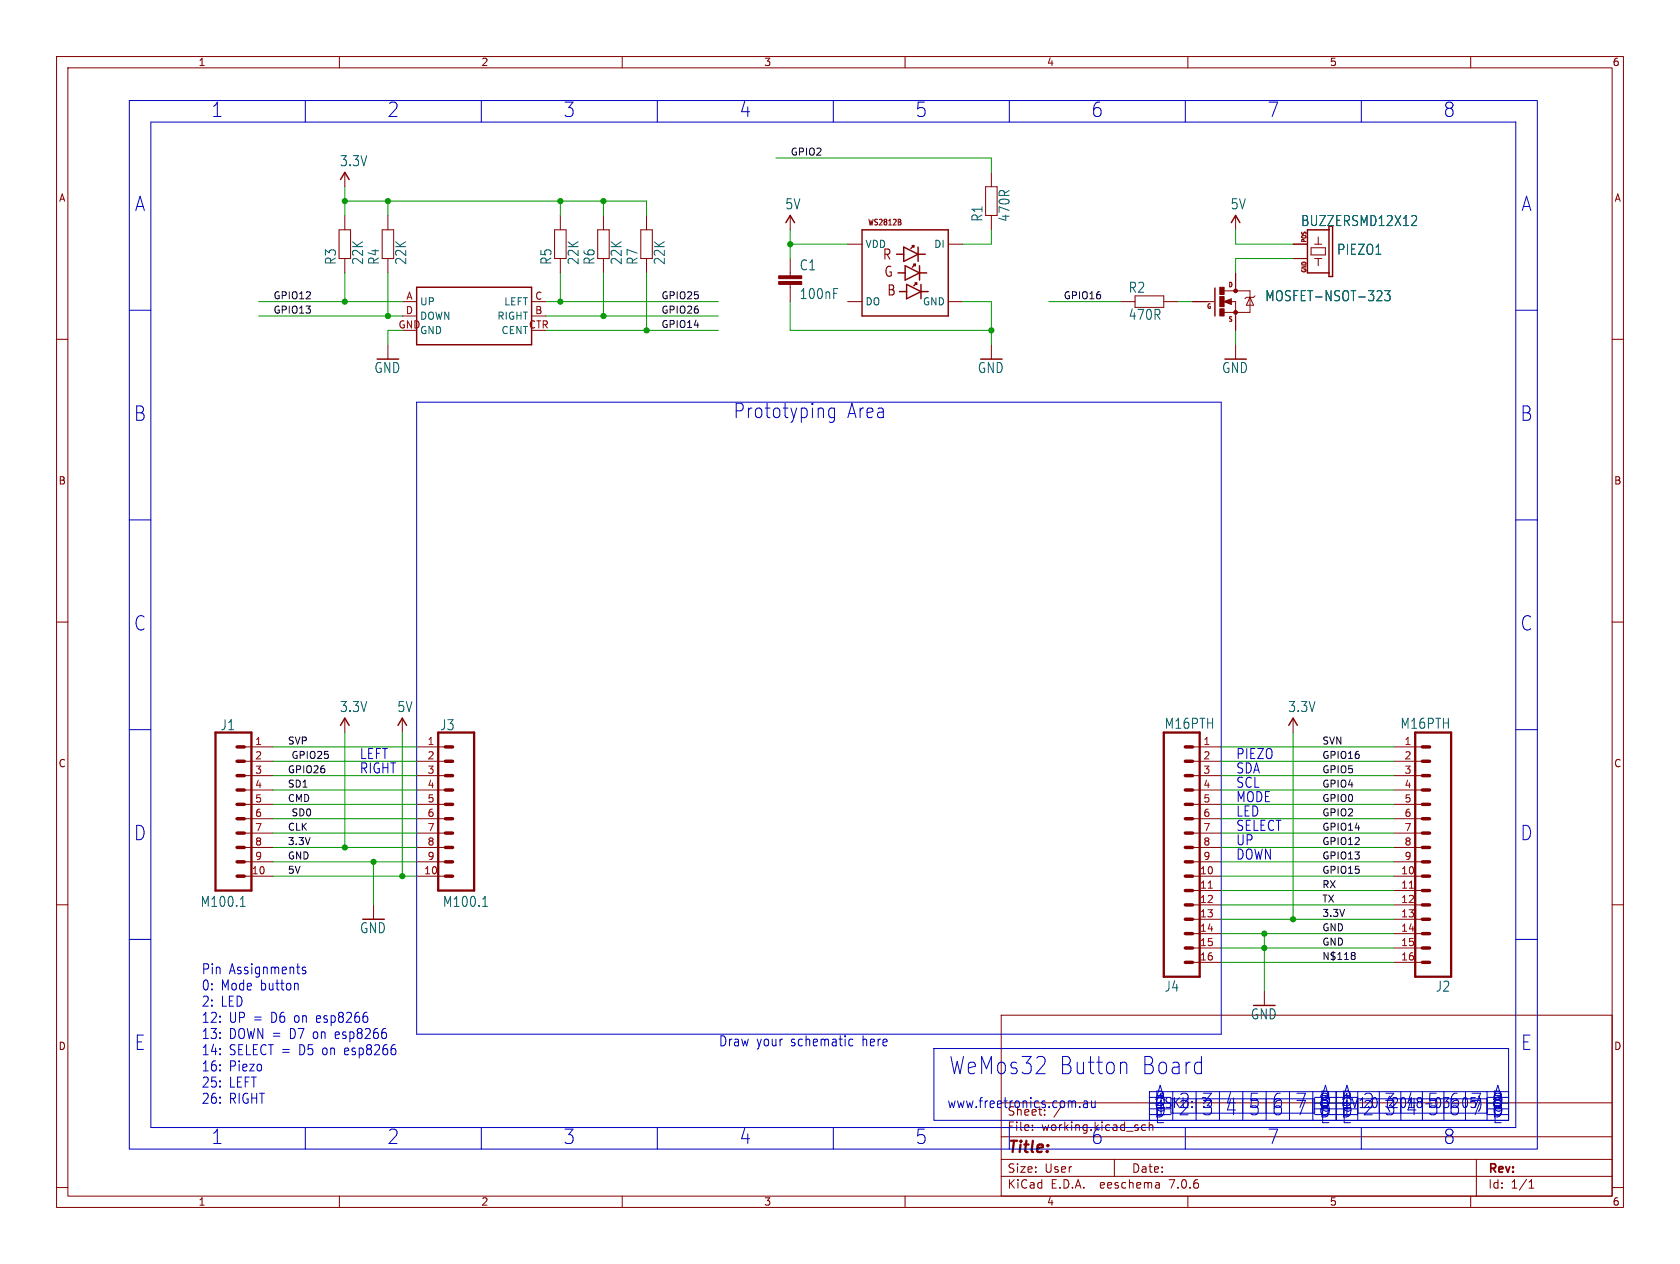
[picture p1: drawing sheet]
<svg xmlns="http://www.w3.org/2000/svg" width="297mm" height="224mm" viewBox="0 0 297 224" stroke-linecap="round" stroke-linejoin="round" font-family="sans-serif">
<g fill="none" stroke="#840000" stroke-width=".18">
<path d="M10 10h277v203.5h-277zM12 12h273v199.5h-273zM60 10v2M110 10v2M160 10v2M210 10v2M260 10v2M61 30.5v2.5M61 38.1v2.5M68.6 38.1v2.5M99.1 38.1v2.5M106.7 38.1v2.5"/>
<path d="M114.3 38.1v2.5M139.7 38.1v2.5M159.2 39.3v.4M159.2 38.9v.3M174.2 33h2.1v5.1h-2.1zM175.3 30.5v2.5M175.3 38.1v2.5M218.4 38.1v2.5M10 60h2M59.9 40.6h2.1v5.1h-2.1zM61 45.7v2.6M67.6 40.6h2v5.1h-2z"/>
<path d="M68.6 45.7v2.6M71.1 53.3h2.6M71.1 55.9h2.6M94 53.3h2.5M94 55.9h2.5M98 40.6h2.1v5.1h-2.1zM99.1 45.7v2.6M105.7 40.6h2v5.1h-2zM106.7 45.7v2.6M113.3 40.6h2v5.1h-2zM114.3 45.7v2.6M139.7 45.7v3.1"/>
<path d="M139.7 50.3v3M149.9 43.2h2.5M149.9 53.3h2.5M167.6 43.2h2.6M167.6 53.3h2.6M198.1 53.3h2.6M200.7 52.3h5v2.1h-5zM205.7 53.3h2.6M210.8 53.3h3.8M216.4 53.3l1.3-.5v1zM216.4 51.4h4.6v3.8h-4.6M217.6 53.3h.8v5.1"/>
<path d="M218.4 48.3v3.1M221 52.6l.6 1.4h-1.3zM221.9 52.3l-.3 .3h-1.3l-.2 .2M228.6 45.7h2.5M228.6 43.2h2.5M231.8 43.8h2.5v1.3h-2.5zM232.4 45.7h1.3M232.4 43.2h1.3M233 41.9v1.3M233 45.7v1.3M285 60h2M68.6 61v2.5"/>
<path d="M175.3 61v2.5M218.4 61v2.5M10 110h2M285 110h2M43.2 132.1h5.1M43.2 134.6h5.1M43.2 137.2h5.1M43.2 139.7h5.1M61 127v2.5M71.1 127v2.5M73.7 132.1h5M73.7 134.6h5"/>
<path d="M73.7 137.2h5M73.7 139.7h5M210.8 132.1h5.1M210.8 134.6h5.1M210.8 137.2h5.1M210.8 139.7h5.1M228.6 127v2.5M246.4 132.1h5.1M246.4 134.6h5.1M246.4 137.2h5.1M246.4 139.7h5.1M10 160h2"/>
<path d="M43.2 154.9h5.1M43.2 142.2h5.1M43.2 144.8h5.1M43.2 147.3h5.1M43.2 149.9h5.1M43.2 152.4h5.1M73.7 154.9h5M73.7 142.2h5M73.7 144.8h5M73.7 147.3h5M73.7 149.9h5M73.7 152.4h5"/>
<path d="M210.8 154.9h5.1M210.8 142.2h5.1M210.8 144.8h5.1M210.8 147.3h5.1M210.8 149.9h5.1M210.8 152.4h5.1M210.8 157.5h5.1M246.4 154.9h5.1M246.4 142.2h5.1M246.4 144.8h5.1M246.4 147.3h5.1M246.4 149.9h5.1"/>
<path d="M246.4 152.4h5.1M246.4 157.5h5.1M285 160h2M66 160v2.6M177 179.5h108v32h-108zM210.8 160h5.1M210.8 162.6h5.1M210.8 165.1h5.1M210.8 167.6h5.1M210.8 170.2h5.1M223.5 175.3v2.5M246.4 160h5.1"/>
<path d="M246.4 162.6h5.1M246.4 165.1h5.1M246.4 167.6h5.1M246.4 170.2h5.1M177 195h108M182.5 199.8v.1M182.5 199v.1M184.7 197.1v.1M187.6 195.6l-1.3 2M202.5 199l-.4-.1-.3 .3v.4l.2 .2h.5M10 210h2M60 211.5v2"/>
<path d="M110 211.5v2M160 211.5v2M177 208h108M177 205h108M177 201h108M197 205v3M204.9 209.2l.1 .9M205 210l-.2 .1M205 209.5h-.2M210 211.5v2M260 211.5v2M261 205v6.5"/>
<path d="M270.3 210.1h.9M270.3 209l.4-.4v1.5M285 210h2"/>
</g>
<path d="M38.1 129.5h6.3v28h-6.3zM77.5 129.5h6.3v28h-6.3zM205.7 129.5h6.4v43.2h-6.4zM250.2 129.5h6.3v43.2h-6.3z" fill="none" stroke="#840000" stroke-width=".41"/>
<g fill="none" stroke="#840000" stroke-width=".61">
<path d="M41.9 132.1h1.3M41.9 134.6h1.3M41.9 137.2h1.3M41.9 139.7h1.3M78.7 132.1h1.3M78.7 134.6h1.3M78.7 137.2h1.3M78.7 139.7h1.3M209.5 132.1h1.3M209.5 134.6h1.3M209.5 137.2h1.3M209.5 139.7h1.3"/>
<path d="M251.5 132.1h1.2M251.5 134.6h1.2M251.5 137.2h1.2M251.5 139.7h1.2M41.9 142.2h1.3M41.9 144.8h1.3M41.9 147.3h1.3M41.9 149.9h1.3M41.9 152.4h1.3M41.9 154.9h1.3M78.7 142.2h1.3M78.7 144.8h1.3"/>
<path d="M78.7 147.3h1.3M78.7 149.9h1.3M78.7 152.4h1.3M78.7 154.9h1.3M209.5 142.2h1.3M209.5 144.8h1.3M209.5 147.3h1.3M209.5 149.9h1.3M209.5 152.4h1.3M209.5 154.9h1.3M209.5 157.5h1.3M251.5 142.2h1.2"/>
<path d="M251.5 144.8h1.2M251.5 147.3h1.2M251.5 149.9h1.2M251.5 152.4h1.2M251.5 154.9h1.2M251.5 157.5h1.2M209.5 160h1.3M209.5 162.6h1.3M209.5 165.1h1.3M209.5 167.6h1.3M209.5 170.2h1.3M251.5 160h1.2"/>
<path d="M251.5 162.6h1.2M251.5 165.1h1.2M251.5 167.6h1.2M251.5 170.2h1.2"/>
</g>
<path d="M249.8 38.1l.5 .1 .1 .4v.3l-.9 1h.9M147.4 51h.7M243.7 51.4l.5 .1 .1 .4-.1 .3-.8 1h.9M244.8 51.4h.9l-.5 .7a.41 .41 0 0 1 .5 .3l-.1 .7-.6 .1-.2-.2M42.8 158.8l.1-.3v1.8M85.6 158.8l.2-.3v1.8M42.5 160.3h.9M85.3 160.3h.9" fill="none" stroke="#006464" stroke-width=".18"/>
<g fill="#840000" stroke="#840000" stroke-width=".18">
<path d="M137.7 49.8h4v.5h-4z"/>
<path d="M137.7 48.8h4v.5h-4z"/>
<path d="M215.6 54.6h.8v1.3h-.8z"/>
<path d="M215.6 52.5h.8v1.7h-.8z"/>
<path d="M215.6 50.8h.8v1.3h-.8z"/>
<circle cx="218.4" cy="55.2" r=".33"/>
<circle cx="218.4" cy="51.4" r=".33"/>
</g>
<g fill="none" stroke="#840000" stroke-width=".25">
<path d="M60.2 31.7l.8-1.2 .7 1.2M138.9 39.4l.8-1.3 .8 1.3M217.7 39.4l.7-1.3 .8 1.3M73.7 50.8h20.3v10.2h-20.3zM152.4 40.6h15.2v15.3h-15.2zM158.5 45h1.3M158.7 48.3h1.3M159 51.6h1.3M159.8 43.7l2.5 1.3-2.5 1.2zM160 47l2.6 1.3-2.6 1.2zM160.3 50.3l2.5 1.3-2.5 1.2zM161.3 43.4h.2v.3z"/>
<path d="M161.5 43.4l-.5 .5M161.5 46.7h.3v.3zM161.8 46.7l-.5 .5M161.8 50h.3v.3zM162.1 50l-.6 .5M162.3 45h1.3M162.3 43.7v2.5M162.6 48.3h1.2M162.6 47v2.5M162.8 51.6h1.3M162.8 50.3v2.5M214.8 50.9v5"/>
<path d="M231.1 40.6v7.7h3.8M235.6 40v8.9h-.7v-8.3M60.2 128.3l.8-1.3 .7 1.3M70.4 128.3l.7-1.3 .8 1.3M227.8 128.3l.8-1.3 .8 1.3"/>
</g>
<path d="M213.6 157.1h.7M249.2 157.1h.7" fill="none" stroke="#a90000" stroke-width=".18"/>
<path d="M217.6 53.1l-.9 .2 .9 .3v-.3h-.3" fill="none" stroke="#840000" stroke-width=".3"/>
<path d="M239.1 168.4h.3l.2 .3-.2 .3M239.1 169h.3M239.4 169l.1 .1 .1 .3-.2 .3h-.3" fill="none" stroke="#0f0f0f" stroke-width=".18"/>
<g fill="none" stroke="#0000c2" stroke-width=".18">
<path d="M22.9 17.8h248.9v185.4h-248.9zM54 17.8v3.8M85.1 17.8v3.8M116.2 17.8v3.8M147.3 17.8v3.8M178.4 17.8v3.8M209.5 17.8v3.8M240.7 17.8v3.8M26.7 21.6h241.3v177.8h-241.3zM22.9 54.9h3.8M268 54.9h3.8M73.7 71.1h142.2v111.8h-142.2z"/>
<path d="M147.5 72.2v2a.57 .57 0 0 1-.9 .4M147.5 72.3l-.6-.1-.4 .4v.8l.2 .3 .2 .2 .6-.2M22.9 91.9h3.8M268 91.9h3.8M22.9 129h3.8M268 129h3.8M22.9 166.1h3.8M52.6 174l.1 1.1M54 171.1l-.3-.1a.31 .31 0 0 0-.3 .3 .31 .31 0 0 0 .3 .3h.2a.31 .31 0 0 1 .2 .3 .31 .31 0 0 1-.2 .3l-.5-.1M268 166.1h3.8M54 199.4v3.8M85.1 199.4v3.8"/>
<path d="M116.2 199.4v3.8M147.3 199.4v3.8M150.1 184.8l.2 .1h.5M150.8 183.8h-.5l-.2 .1M165.1 185.4h101.6v12.7h-101.6zM178.4 199.4v3.8M190.9 195.7v.2M191.6 194.8h.6v1.1M192.2 195.1l-.5 .1a.37 .37 0 0 0-.2 .3 .37 .37 0 0 0 .2 .4l.5-.1M193 194.7v1.1a.37 .37 0 0 0 .6-.1M193.6 194.7v1.2M198.5 187.8l.6 .2 .1 .3v1.6"/>
<path d="M203.2 193h33v5.1h-33zM207 194.3h25.4M207 196.8h25.4M209.5 199.4v3.8M236.2 193h30.5v5.1h-30.5zM240 194.3h22.9M240 196.8h22.9M240.7 199.4v3.8"/>
</g>
<g fill="none" stroke="#009600" stroke-width=".18">
<path d="M61 35.6h53.3v2.5M61 33v5.1M68.6 35.6v2.5M99.1 35.6v2.5M106.7 35.6v2.5M137.2 27.9h38.1v2.6M45.7 53.3h25.4M45.7 55.9h25.4M61 48.3v5M68.6 48.3v7.6M71.1 58.4h-2.5v2.6M96.5 53.3h30.5"/>
<path d="M96.5 58.4h30.5M96.5 55.9h30.5M99.1 48.3v5M106.7 48.3v7.6M114.3 48.3v10.1M139.7 53.3v5.1h35.6M139.7 40.6v5.1M139.7 43.2h10.2M170.2 53.3h5.1v7.7M175.3 40.6v2.6h-5.1M185.4 53.3h12.7M208.3 53.3h2.5"/>
<path d="M218.4 40.6v2.6h10.2M218.4 58.4v2.6M228.6 45.7h-10.2v2.6M48.3 139.7h25.4M48.3 137.2h25.4M48.3 132.1h25.4M48.3 134.6h25.4M61 129.5v20.4M71.1 129.5v25.4M215.9 139.7h30.5M215.9 137.2h30.5M215.9 132.1h30.5"/>
<path d="M215.9 134.6h30.5M228.6 129.5v33.1M48.3 142.2h25.4M48.3 154.9h25.4M48.3 149.9h25.4M48.3 147.3h25.4M48.3 144.8h25.4M48.3 152.4h25.4M66 152.4v7.6M215.9 142.2h30.5M215.9 154.9h30.5M215.9 149.9h30.5"/>
<path d="M215.9 147.3h30.5M215.9 144.8h30.5M215.9 152.4h30.5M215.9 157.5h30.5M215.9 167.6h30.5M215.9 165.1h30.5M215.9 162.6h30.5M215.9 160h30.5M215.9 170.2h30.5M223.5 165.1v10.2"/>
</g>
<g fill="#009600" stroke="#009600" stroke-width=".18">
<circle cx="106.7" cy="35.6" r=".46"/>
<circle cx="99.1" cy="53.3" r=".46"/>
<circle cx="99.1" cy="35.6" r=".46"/>
<circle cx="114.3" cy="58.4" r=".46"/>
<circle cx="106.7" cy="55.9" r=".46"/>
<circle cx="223.5" cy="165.1" r=".46"/>
<circle cx="71.1" cy="154.9" r=".46"/>
<circle cx="228.6" cy="162.6" r=".46"/>
<circle cx="223.5" cy="167.6" r=".46"/>
<circle cx="175.3" cy="58.4" r=".46"/>
<circle cx="68.6" cy="55.9" r=".46"/>
<circle cx="61" cy="53.3" r=".46"/>
<circle cx="66" cy="152.4" r=".46"/>
<circle cx="61" cy="149.9" r=".46"/>
<circle cx="68.6" cy="35.6" r=".46"/>
<circle cx="61" cy="35.6" r=".46"/>
<circle cx="139.7" cy="43.2" r=".46"/>
</g>
<g font-size="4.2" fill="#0000c2">
<text x="167.6" y="190.3">WeMos32</text>
<text x="187.1" y="190.3">Button</text>
<text x="201.6" y="190.3">Board</text>
</g>
<g font-size="3.5" fill="#0000c2">
<text x="37.3" y="20.9">1</text>
<text x="68.4" y="20.9">2</text>
<text x="99.6" y="20.9">3</text>
<text x="130.7" y="20.9">4</text>
<text x="161.8" y="20.9">5</text>
<text x="192.9" y="20.9">6</text>
<text x="224" y="20.9">7</text>
<text x="255.1" y="20.9">8</text>
<text x="23.8" y="37.6">A</text>
<text x="268.9" y="37.6">A</text>
<text x="23.6" y="74.7">B</text>
<text x="129.5" y="74.2">Prototyping</text>
<text x="149.6" y="74.2">Area</text>
<text x="268.7" y="74.7">B</text>
<text x="23.6" y="111.7">C</text>
<text x="268.7" y="111.7">C</text>
<text x="23.6" y="148.8">D</text>
<text x="268.7" y="148.8">D</text>
<text x="23.7" y="185.9">E</text>
<text x="268.8" y="185.9">E</text>
<text x="204" y="195.8">B</text>
<text x="204.1" y="194.8">A</text>
<text x="204.2" y="196.2">1</text>
<text x="204.2" y="197.5">1</text>
<text x="208.3" y="197.5">2</text>
<text x="208.3" y="196.2">2</text>
<text x="212.4" y="197.5">3</text>
<text x="212.4" y="196.2">3</text>
<text x="216.6" y="197.5">4</text>
<text x="216.6" y="196.2">4</text>
<text x="220.7" y="197.5">5</text>
<text x="220.7" y="196.2">5</text>
<text x="224.8" y="197.5">6</text>
<text x="224.8" y="196.2">6</text>
<text x="228.9" y="197.5">7</text>
<text x="228.9" y="196.2">7</text>
<text x="233.1" y="197.5">8</text>
<text x="233.1" y="196.2">8</text>
<text x="233.2" y="197.8">D</text>
<text x="233.2" y="195.8">B</text>
<text x="233.3" y="194.8">A</text>
<text x="237" y="197.8">D</text>
<text x="237" y="195.8">B</text>
<text x="237" y="197.5">1</text>
<text x="237" y="196.2">1</text>
<text x="237.1" y="194.8">A</text>
<text x="240.8" y="196.2">2</text>
<text x="240.8" y="197.5">2</text>
<text x="244.7" y="197.5">3</text>
<text x="244.7" y="196.2">3</text>
<text x="248.5" y="196.2">4</text>
<text x="248.5" y="197.5">4</text>
<text x="252.3" y="196.2">5</text>
<text x="252.3" y="197.5">5</text>
<text x="256.1" y="196.2">6</text>
<text x="256.1" y="197.5">6</text>
<text x="259.9" y="196.2">7</text>
<text x="259.9" y="197.5">7</text>
<text x="263.7" y="195.8">B</text>
<text x="263.7" y="197.8">D</text>
<text x="263.7" y="196.2">8</text>
<text x="263.8" y="194.8">A</text>
<text x="37.3" y="202.5">1</text>
<text x="68.4" y="202.5">2</text>
<text x="99.6" y="202.5">3</text>
<text x="130.7" y="202.5">4</text>
<text x="161.8" y="202.5">5</text>
<text x="192.9" y="202.5">6</text>
<text x="204.1" y="198.9">E</text>
<text x="224" y="202.5">7</text>
<text x="255.1" y="202.5">8</text>
<text x="263.8" y="198.9">E</text>
</g>
<text font-size="2.8" fill="#840000" x="178" y="204.4">Title:</text>
<g font-size="2.5" fill="#006464">
<text x="60" y="29.6">3.3V</text>
<text x="138.7" y="37.2">5V</text>
<text x="173.9" y="39.3" transform="rotate(-90 173.9 39.3)">R1</text>
<text x="178.7" y="39.3" transform="rotate(-90 178.7 39.3)">470R</text>
<text x="217.5" y="37.2">5V</text>
<text x="229.9" y="40.2">BUZZERSMD12X12</text>
<text x="59.6" y="46.9" transform="rotate(-90 59.6 46.9)">R3</text>
<text x="64.4" y="46.9" transform="rotate(-90 64.4 46.9)">22K</text>
<text x="67.2" y="46.9" transform="rotate(-90 67.2 46.9)">R4</text>
<text x="72" y="46.9" transform="rotate(-90 72 46.9)">22K</text>
<text x="97.7" y="46.9" transform="rotate(-90 97.7 46.9)">R5</text>
<text x="102.5" y="46.9" transform="rotate(-90 102.5 46.9)">22K</text>
<text x="105.3" y="46.9" transform="rotate(-90 105.3 46.9)">R6</text>
<text x="110.1" y="46.9" transform="rotate(-90 110.1 46.9)">22K</text>
<text x="112.9" y="46.9" transform="rotate(-90 112.9 46.9)">R7</text>
<text x="117.7" y="46.9" transform="rotate(-90 117.7 46.9)">22K</text>
<text x="156" y="46.2">R</text>
<text x="236.3" y="45.3">PIEZO1</text>
<text x="141.3" y="48">C1</text>
<text x="141.3" y="53.1">100nF</text>
<text x="199.4" y="52">R2</text>
<text x="223.6" y="53.5">MOSFET-NSOT-323</text>
<text x="199.4" y="56.8">470R</text>
<text x="66.1" y="66.2">GND</text>
<text x="172.8" y="66.2">GND</text>
<text x="216" y="66.2">GND</text>
<text x="38.9" y="129.3">J1</text>
<text x="60" y="126.1">3.3V</text>
<text x="70.2" y="126.1">5V</text>
<text x="77.7" y="129.3">J3</text>
<text x="205.8" y="129.1">M16PTH</text>
<text x="227.6" y="126.1">3.3V</text>
<text x="247.5" y="129.1">M16PTH</text>
<text x="35.4" y="160.6">M100.1</text>
<text x="78.2" y="160.6">M100.1</text>
<text x="63.6" y="165.2">GND</text>
<text x="205.8" y="175.6">J4</text>
<text x="253.7" y="175.6">J2</text>
<text x="221" y="180.5">GND</text>
</g>
<g font-size="2.5" fill="#840000">
<text x="156.2" y="49.2">G</text>
<text x="156.7" y="52.5">B</text>
</g>
<g font-size="2.5" fill="#0000c2">
<text x="63.5" y="134.4">LEFT</text>
<text x="63.5" y="136.9">RIGHT</text>
<text x="218.4" y="134.4">PIEZO</text>
<text x="218.4" y="136.9">SDA</text>
<text x="218.4" y="139.5">SCL</text>
<text x="218.4" y="142">MODE</text>
<text x="218.4" y="149.6">UP</text>
<text x="218.4" y="147.1">SELECT</text>
<text x="218.4" y="144.5">LED</text>
<text x="218.4" y="152.2">DOWN</text>
<text x="35.6" y="172.4">Pin</text>
<text x="40.5" y="172.4">Assignments</text>
<text x="35.6" y="175.3">0: Mode</text>
<text x="35.6" y="178.2">2: LED</text>
<text x="46.1" y="175.3">button</text>
<text x="35.6" y="181">12:</text>
<text x="35.6" y="183.9">13:</text>
<text x="40.5" y="181">UP =</text>
<text x="40.5" y="183.9">DOWN =</text>
<text x="48" y="181">D6 on esp8266</text>
<text x="51.4" y="183.9">D7 on esp8266</text>
<text x="127" y="185.2">Draw</text>
<text x="133.7" y="185.2">your</text>
<text x="139.8" y="185.2">schematic</text>
<text x="152.6" y="185.2">here</text>
<text x="35.6" y="186.7">14:</text>
<text x="35.6" y="189.6">16:</text>
<text x="40.5" y="186.7">SELECT =</text>
<text x="40.5" y="189.6">Piezo</text>
<text x="53" y="186.7">D5 on esp8266</text>
<text x="35.6" y="192.5">25:</text>
<text x="35.6" y="195.3">26:</text>
<text x="40.5" y="192.5">LEFT</text>
<text x="40.5" y="195.3">RIGHT</text>
<text x="167.4" y="196.1">www.freetronics.com.au</text>
<text x="212.3" y="196.1">?</text>
</g>
<g font-size="2.1" fill="#0000c2">
<text x="178" y="197.5">Sheet:</text>
<text x="186.2" y="197.5">/</text>
</g>
<g font-size="2.1" fill="#840000">
<text x="178" y="200.2">File:</text>
<text x="184.1" y="200.2">working.kicad_sch</text>
<text x="178" y="207.6">Size:</text>
<text x="184.7" y="207.6">User</text>
<text x="200" y="207.6">Date:</text>
<text x="263" y="207.8">Rev:</text>
<text x="178" y="210.4">KiCad</text>
<text x="185.7" y="210.4">E.D.A.</text>
<text x="194.6" y="210.4">eeschema</text>
<text x="207" y="210.4">7.0.6</text>
<text x="263" y="210.4">Id:</text>
<text x="267.1" y="210.4">1/1</text>
</g>
<g font-size="1.8" fill="#840000">
<text x="35" y="11.9">1</text>
<text x="85" y="11.9">2</text>
<text x="135" y="11.9">3</text>
<text x="185" y="11.9">4</text>
<text x="235" y="11.9">5</text>
<text x="285" y="11.9">6</text>
<text x="10.3" y="35.9">A</text>
<text x="285.3" y="35.9">A</text>
<text x="10.3" y="85.9">B</text>
<text x="285.3" y="85.9">B</text>
<text x="10.3" y="135.9">C</text>
<text x="285.3" y="135.9">C</text>
<text x="10.3" y="185.9">D</text>
<text x="285.3" y="185.9">D</text>
<text x="35" y="213.4">1</text>
<text x="85" y="213.4">2</text>
<text x="135" y="213.4">3</text>
<text x="185" y="213.4">4</text>
<text x="235" y="213.4">5</text>
<text x="285" y="213.4">6</text>
</g>
<g font-size="1.8" fill="#006464">
<text x="152.9" y="44">VDD</text>
<text x="165.1" y="44">DI</text>
<text x="74.2" y="54.2">UP</text>
<text x="74.2" y="56.7">DOWN</text>
<text x="87.8" y="56.7">RIGHT</text>
<text x="88.6" y="59.3">CENT</text>
<text x="89" y="54.2">LEFT</text>
<text x="152.9" y="54.2">DO</text>
<text x="163.1" y="54.2">GND</text>
</g>
<g font-size="1.8" fill="#a90000">
<text x="71.7" y="53.1">A</text>
<text x="94.5" y="53.1">C</text>
<text x="70.4" y="58.2">GND</text>
<text x="71.7" y="55.6">D</text>
<text x="74.2" y="59.3">GND</text>
<text x="93.4" y="58.2">CTR</text>
<text x="94.5" y="55.6">B</text>
<text x="45" y="131.8">1</text>
<text x="75.5" y="131.8">1</text>
<text x="212.7" y="131.8">1</text>
<text x="248.2" y="131.8">1</text>
<text x="45" y="134.4">2</text>
<text x="45" y="136.9">3</text>
<text x="75.5" y="134.4">2</text>
<text x="75.5" y="136.9">3</text>
<text x="212.7" y="134.4">2</text>
<text x="212.7" y="136.9">3</text>
<text x="248.2" y="134.4">2</text>
<text x="248.2" y="136.9">3</text>
<text x="45" y="139.4">4</text>
<text x="45" y="142">5</text>
<text x="75.5" y="139.4">4</text>
<text x="75.5" y="142">5</text>
<text x="212.7" y="139.4">4</text>
<text x="212.7" y="142">5</text>
<text x="248.2" y="139.4">4</text>
<text x="248.2" y="142">5</text>
<text x="45" y="144.5">6</text>
<text x="45" y="147.1">7</text>
<text x="45" y="149.6">8</text>
<text x="75.5" y="144.5">6</text>
<text x="75.5" y="147.1">7</text>
<text x="75.5" y="149.6">8</text>
<text x="212.7" y="144.5">6</text>
<text x="212.7" y="147.1">7</text>
<text x="212.7" y="149.6">8</text>
<text x="248.2" y="144.5">6</text>
<text x="248.2" y="147.1">7</text>
<text x="248.2" y="149.6">8</text>
<text x="44.4" y="154.7">10</text>
<text x="45" y="152.1">9</text>
<text x="74.9" y="154.7">10</text>
<text x="75.5" y="152.1">9</text>
<text x="212" y="154.7">10</text>
<text x="212.7" y="152.1">9</text>
<text x="247.6" y="154.7">10</text>
<text x="248.2" y="152.1">9</text>
<text x="212" y="157.2">11</text>
<text x="212" y="159.8">12</text>
<text x="247.6" y="157.2">11</text>
<text x="247.6" y="159.8">12</text>
<text x="212" y="162.3">13</text>
<text x="212" y="164.8">14</text>
<text x="212" y="167.4">15</text>
<text x="247.6" y="162.3">13</text>
<text x="247.6" y="164.8">14</text>
<text x="247.6" y="167.4">15</text>
<text x="212" y="169.9">16</text>
<text x="247.6" y="169.9">16</text>
</g>
<g font-size="1.7" fill="#0f0f0f">
<text x="139.7" y="27.6">GPIO2</text>
<text x="48.3" y="53">GPIO12</text>
<text x="116.8" y="53">GPIO25</text>
<text x="188" y="53">GPIO16</text>
<text x="48.3" y="55.5">GPIO13</text>
<text x="116.8" y="55.5">GPIO26</text>
<text x="116.8" y="58.1">GPIO14</text>
<text x="50.8" y="131.7">SVP</text>
<text x="233.7" y="131.7">SVN</text>
<text x="50.8" y="136.8">GPIO26</text>
<text x="51.4" y="134.3">GPIO25</text>
<text x="233.7" y="136.8">GPIO5</text>
<text x="233.7" y="134.3">GPIO16</text>
<text x="50.8" y="141.9">CMD</text>
<text x="50.8" y="139.4">SD1</text>
<text x="233.7" y="141.9">GPIO0</text>
<text x="233.7" y="139.4">GPIO4</text>
<text x="50.8" y="149.5">3.3V</text>
<text x="50.8" y="147">CLK</text>
<text x="51.4" y="144.4">SD0</text>
<text x="233.7" y="149.5">GPIO12</text>
<text x="233.7" y="144.4">GPIO2</text>
<text x="233.7" y="147">GPIO14</text>
<text x="50.8" y="152.1">GND</text>
<text x="50.8" y="154.6">5V</text>
<text x="233.7" y="154.6">GPIO15</text>
<text x="233.7" y="152.1">GPIO13</text>
<text x="233.7" y="157.1">RX</text>
<text x="233.7" y="159.7">TX</text>
<text x="233.7" y="164.8">GND</text>
<text x="233.7" y="167.3">GND</text>
<text x="233.7" y="162.2">3.3V</text>
<text x="233.7" y="169.8">N$118</text>
</g>
<text font-size="1.4" fill="#840000" x="153.3" y="40.1">WS2812B</text>
<g font-size="1.1" fill="#840000">
<text x="231.2" y="43" transform="rotate(-90 231.2 43)">POS</text>
<text x="217.1" y="51">D</text>
<text x="231.2" y="48.4" transform="rotate(-90 231.2 48.4)">GND</text>
<text x="213.3" y="54.8">G</text>
<text x="217.1" y="57.1">S</text>
</g>
</svg>
